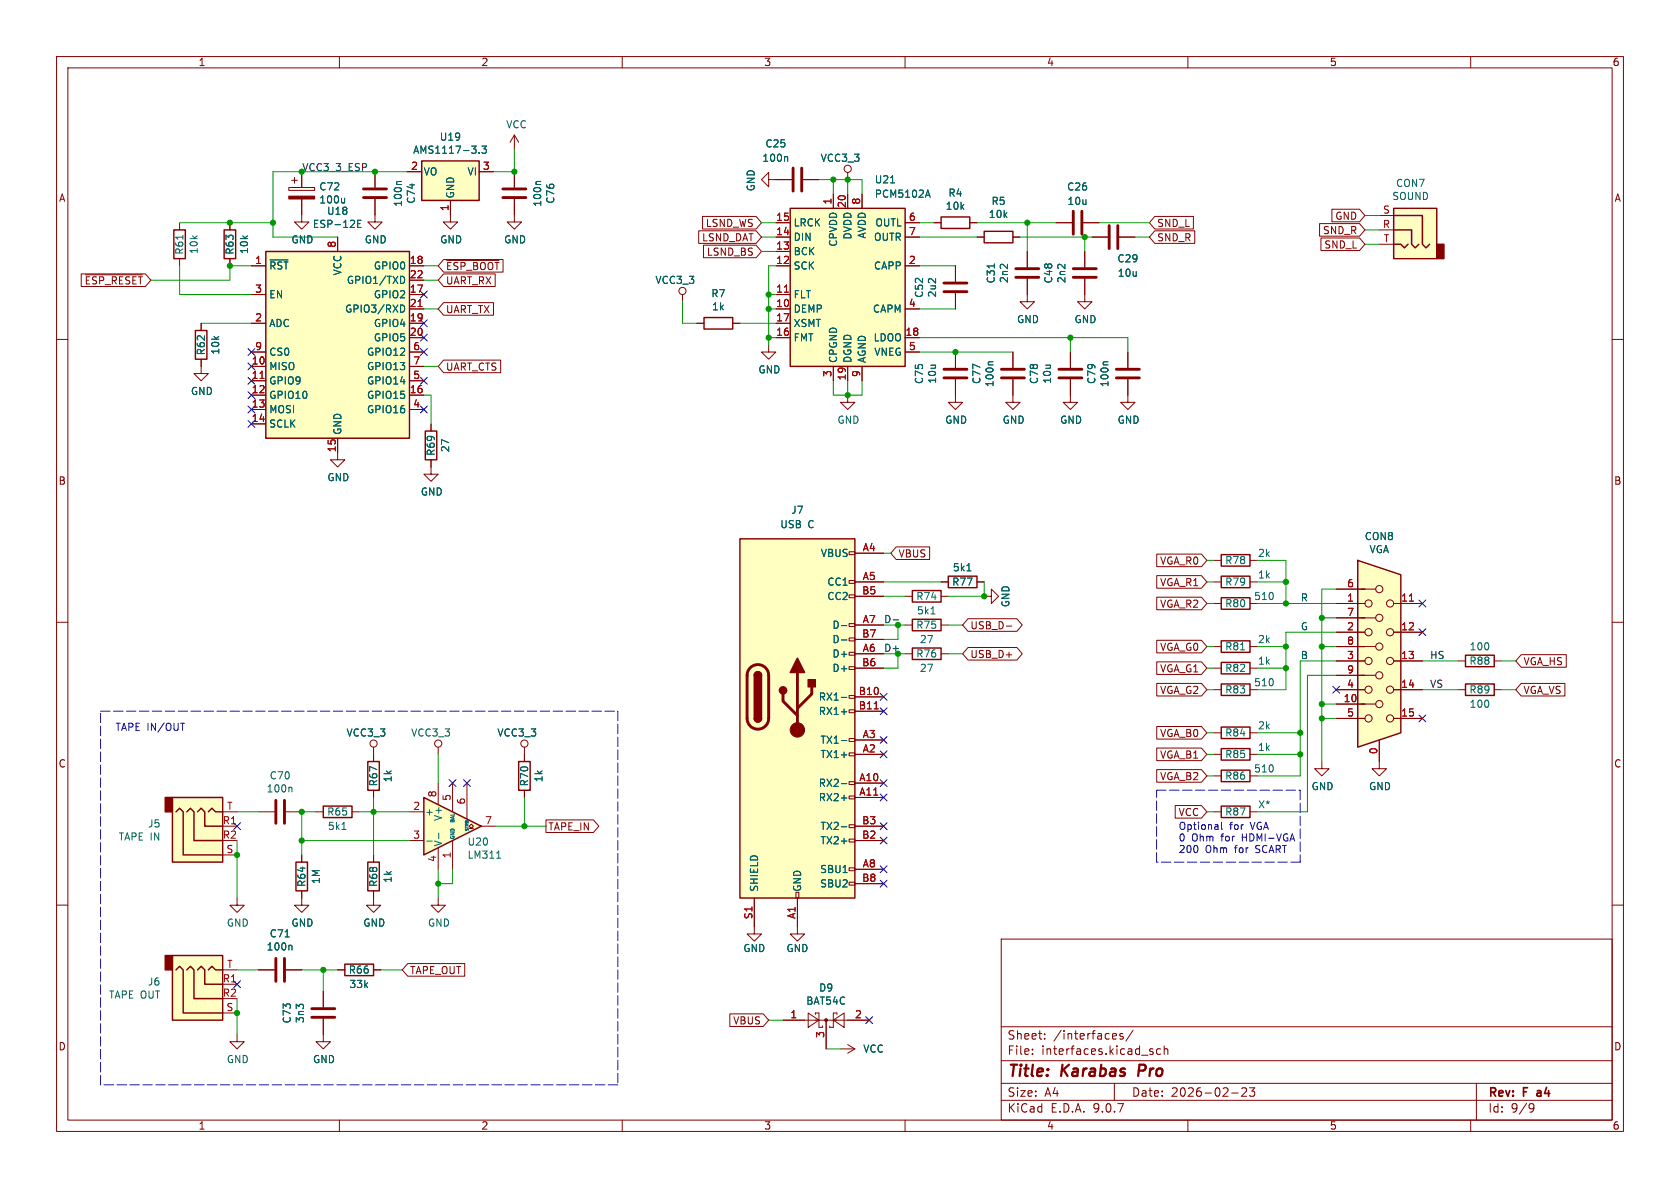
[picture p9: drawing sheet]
<svg xmlns="http://www.w3.org/2000/svg" width="297mm" height="210mm" viewBox="0 0 297 210" stroke-linecap="round" stroke-linejoin="round" font-family="sans-serif">
<g fill="none" stroke="#840000" stroke-width=".18">
<path d="M10 10h277v190h-277zM12 12h273v186h-273zM60 10v2M110 10v2M160 10v2M210 10v2M260 10v2M165.1 39.4h1.3M171.4 39.4h1.3M10 60h2M179.1 67.1v4h1.2l-1.2 1.3-1.3-1.3h1.3M179.1 62.2v2.8"/>
<path d="M189.2 69.9v1.2h1.3l-1.3 1.3-1.2-1.3h1.2M285 60h2M10 110h2M285 110h2M92.7 132.1v1.3M41.9 158.8v1.2h1.3l-1.3 1.3-1.3-1.3h1.3M10 160h2M177 166h108v32h-108zM285 160h2M60 198v2M110 198v2M160 198v2"/>
<path d="M177 194.5h108M177 191.5h108M177 187.5h108M177 181.5h108M182.5 186.3v.1M182.5 185.5v.1M184.7 183.6v.1M184.7 182.8v.1M197 191.5v3M197.2 182.7l.2 .4-.7 .1M197.3 183.6l-.1 .1M198.5 182.8l-.3-.1-.2 .2v.2l.5 .2v.3h-.5"/>
<path d="M200.3 182.1l-1.3 2M203.5 185.9l.3 .1 .1 .2-.2 .2h-.3M203.5 185.4l.3 .1M205.2 185.5l-.5-.1-.2 .3v.4l.1 .2h.6M205.8 185.5l.2-.1 .4 .1 .1 .9M205.8 184.9v1.5M210 198v2M217.7 193.2h1.2M219.5 192.4l.6-.1 .2 .1 .1 .3-.9 1.1h.9M220.9 192.3h.9l-.5 .6 .4 .1v.7l-.2 .1h-.4l-.2-.1M260 198v2M261 191.5v6.5"/>
<path d="M270.6 195.1l.5 .1a.99 .99 0 0 1-.4 1.4h-.2M271.2 195.7l-.3 .3h-.3"/>
<circle cx="92.7" cy="131.4" r=".63"/>
</g>
<path d="M271.8 193.3v.4" fill="none" stroke="#840000" stroke-width=".3"/>
<path d="M201.5 188.2l-.3 2" fill="none" stroke="#840000" stroke-width=".4"/>
<path d="M166.4 38.4h5v2h-5z" fill="none" stroke="#840000" stroke-width=".25"/>
<path d="M177 66.8h4.1M177 65.3h4.1" fill="none" stroke="#840000" stroke-width=".51"/>
<path d="M175.6 64h-.7l-.2 .1" fill="none" stroke="#006464" stroke-width=".18"/>
<path d="M30.5 141h8.9v11.4h-8.9z" fill="#ffffc2"/>
<path d="M29.2 141h1.3v2.5h-1.3z" fill="#840000" stroke="#840000" stroke-width=".25"/>
<path d="M30.5 141h8.9v11.4h-8.9zM31.1 143.5l.6-.6 .7 .6v7.6h7M33 143.5l.7-.6 .6 .6v5.1h5.1M34.9 143.5l.7-.6 .6 .6v2.6h3.2M36.8 143.5l.7-.6 .6 .6h1.3" fill="none" stroke="#840000" stroke-width=".25"/>
<path d="M39.4 151.1h2.5M39.4 146.1h2.5M39.4 143.5h2.5M41.9 182.9v1.3h1.3l-1.3 1.2-1.3-1.2h1.3" fill="none" stroke="#840000" stroke-width=".18"/>
<path d="M30.5 168.9h8.9v11.4h-8.9z" fill="#ffffc2"/>
<path d="M29.2 168.9h1.3v2.6h-1.3z" fill="#840000" stroke="#840000" stroke-width=".25"/>
<path d="M91.7 134.6h2v5.1h-2zM30.5 168.9h8.9v11.4h-8.9zM31.1 171.5l.6-.7 .7 .7v7.6h7M33 171.5l.7-.7 .6 .7v5h5.1M34.9 171.5l.7-.7 .6 .7v2.5h3.2M36.8 171.5l.7-.7 .6 .7h1.3M61 170.4h5v2.1h-5z" fill="none" stroke="#840000" stroke-width=".25"/>
<g fill="none" stroke="#840000" stroke-width=".18">
<path d="M168.9 47v2.8M168.9 51.8v2.8M92.7 133.4v1.2M92.7 139.7v1.3M39.4 179.1h2.5M39.4 174h2.5M39.4 171.5h2.5M45.7 171.5h2.8M50.5 171.5h2.8M57.1 175.3v2.8M59.7 171.5h1.3M66 171.5h1.3"/>
<path d="M133.3 163.8v1.3h1.3l-1.3 1.3-1.2-1.3h1.2M141 163.8v1.3h1.2l-1.2 1.3-1.3-1.3h1.3M57.1 180.1v4.1h1.3l-1.3 1.2-1.2-1.2h1.2"/>
</g>
<path d="M166.9 51.6h4M166.9 50h4M48.8 169.4v4.1M50.3 169.4v4.1M55.1 179.8h4.1M55.1 178.3h4.1" fill="none" stroke="#840000" stroke-width=".51"/>
<path d="M50.4 165.6h.7M51.4 167.1l.2 .2v.6" fill="none" stroke="#006464" stroke-width=".18"/>
<path d="M130.8 95.3h20.3v63.5h-20.3z" fill="#ffffc2"/>
<g fill="none" stroke="#840000" stroke-width=".18">
<path d="M186.7 39.4h2.8M191.5 39.4h2.8M199.4 69.9v1.2h1.3l-1.3 1.3-1.3-1.3h1.3M150.1 97.5h1v.5h-1zM151.1 97.8h5.1M214.6 99.1h1.3M221 99.1h1.2M150.1 102.6h1v.5h-1zM150.1 105.2h1v.5h-1zM150.1 110.2h1v.5h-1zM150.1 112.8h1v.5h-1zM150.1 115.3h1v.5h-1z"/>
<path d="M150.1 117.9h1v.5h-1zM151.1 102.9h5.1M151.1 105.4h5.1M151.1 110.5h5.1M151.1 113h5.1M151.1 115.6h5.1M151.1 118.1h5.1M214.6 102.9h1.3M214.6 118.1h1.3M214.6 114.3h1.3M214.6 106.7h1.3M221 102.9h1.2"/>
<path d="M221 118.1h1.2M221 114.3h1.2M221 106.7h1.2M150.1 122.9h1v.5h-1zM150.1 125.5h1v.5h-1zM150.1 130.6h1v.5h-1zM150.1 133.1h1v.5h-1zM150.1 138.2h1v.5h-1zM151.1 123.2h5.1M151.1 125.7h5.1M151.1 130.8h5.1M151.1 133.4h5.1"/>
<path d="M151.1 138.4h5.1M133.3 158.8v5M140.7 157.7h.5v1.1h-.5zM141 158.8v5M150.1 140.7h1v.5h-1zM150.1 145.8h1v.5h-1zM150.1 148.3h1v.5h-1zM150.1 153.4h1v.5h-1zM150.1 156h1v.5h-1zM151.1 141h5.1M151.1 146.1h5.1M151.1 148.6h5.1"/>
<path d="M151.1 153.7h5.1M151.1 156.2h5.1M214.6 143.5h1.3M221 143.5h1.2M142.9 179.1l1.9 1.2-1.9 1.3zM144.1 179.3v-.2h.7v2.5h.6v-.2M148 179.3v-.2h-.7v2.5h-.6v-.2M138.4 180.3h15.3M146 180.3v5.1M147.3 180.3l1.9-1.2v2.5z"/>
</g>
<path d="M130.8 95.3h20.3v63.5h-20.3zM215.9 98h5.1v2.1h-5.1zM133.3 119.4a.64 .64 0 0 1 .7-.7 .64 .64 0 0 1 .6 .7M215.9 113.3h5.1v2h-5.1zM215.9 117.1h5.1v2h-5.1zM215.9 101.9h5.1v2h-5.1zM215.9 105.7h5.1v2h-5.1zM133.3 127a.64 .64 0 0 0 .7 .6 .64 .64 0 0 0 .6-.6M215.9 142.5h5.1v2h-5.1z" fill="none" stroke="#840000" stroke-width=".25"/>
<path d="M189.7 37.3v4.1M191.3 37.3v4.1M132.6 118a1.9 1.9 0 0 1 2.1-.4 1.9 1.9 0 0 1 1.2 1.8v7.6a1.91 1.91 0 0 1-1.9 1.9 1.91 1.91 0 0 1-1.9-1.9v-7.8l.2-.6zM141 118.9v10.1M138.4 122.7v1.3l2.6 2.5M143.5 121.4v1.3l-2.5 2.5" fill="none" stroke="#840000" stroke-width=".51"/>
<g fill="#840000" stroke="#840000" stroke-width=".25">
<path d="M133.3 119.4h1.3v7.6h-1.3z"/>
<path d="M133.5 118.9a.64 .64 0 0 1 .7-.1 .64 .64 0 0 1 .4 .6h-1.3z"/>
<path d="M133.3 127h1.3a.64 .64 0 0 1-.6 .6 .64 .64 0 0 1-.7-.6z"/>
<path d="M141 116.3l1.2 2.6h-2.5z"/>
<path d="M142.9 120.1h1.2v1.3h-1.2z"/>
<circle cx="138.4" cy="122" r=".63"/>
</g>
<g fill="#840000" stroke="#840000" stroke-width=".18">
<circle cx="141" cy="129" r="1.27"/>
<circle cx="146" cy="180.3" r=".25"/>
</g>
<path d="M148.7 110.6h1M148.7 113.1h1M219.3 114.9h.7M148.7 123.3h1M148.7 125.8h1M148.7 130.9h1M148.7 138.5h1M148.7 141.1h1M148.7 146.1h1" fill="none" stroke="#006464" stroke-width=".18"/>
<path d="M154.5 125.3h.8" fill="none" stroke="#a90000" stroke-width=".18"/>
<path d="M246.4 36.8h7.6v8.9h-7.6z" fill="#ffffc2"/>
<path d="M254 43.2h1.3v2.5h-1.3z" fill="#840000" stroke="#840000" stroke-width=".25"/>
<path d="M246.4 36.8h7.6v8.9h-7.6zM246.4 38.1h5.1v5.1l.6 .6 .6-.6M124.5 56.1h5v2.1h-5zM174 40.9h5.1v2h-5.1zM246.4 40.6h3.2v2.6l.6 .6 .6-.6M246.4 43.2h1.2l.7 .6 .6-.6M65 134.6h2.1v5.1h-2.1zM52.3 152.4h2.1v5.1h-2.1zM57.1 142.5h5.1v2h-5.1zM65 152.4h2.1v5.1h-2.1z" fill="none" stroke="#840000" stroke-width=".25"/>
<g fill="none" stroke="#840000" stroke-width=".18">
<path d="M243.8 38.1h2.6M120.6 52.1v1.2M123.2 57.2h1.3M129.5 57.2h1.3M172.7 41.9h1.3M179.1 41.9h1.2M181.6 49.3v4h1.3l-1.3 1.3-1.3-1.3h1.3M181.6 44.5v2.7M191.8 49.3v4h1.2l-1.2 1.3-1.3-1.3h1.3M191.8 44.5v2.7M193 41.9h2.8M197.9 41.9h2.8"/>
<path d="M243.8 40.6h2.6M243.8 43.2h2.6M168.9 67.1v4h1.3l-1.3 1.3-1.3-1.3h1.3M168.9 62.2v2.8M199.4 62.2v2.8M199.4 67.1v2.8M66 132.1v2.5M66 139.7v1.3M77.5 132.1v1.3M45.7 143.5h2.8M50.5 143.5h2.8M53.3 157.5v2.5h1.3l-1.3 1.3-1.2-1.3h1.2"/>
<path d="M53.3 151.1v1.3M55.9 143.5h1.2M62.2 143.5h1.3M66 157.5v2.5h1.3l-1.3 1.3-1.2-1.3h1.2M66 151.1v1.3M77.5 158.8v1.2h1.2l-1.2 1.3-1.3-1.3h1.3M148.6 185.4h2.5M149.9 184.7l1.2 .7M151.1 185.4l-1.2 .8"/>
<circle cx="120.6" cy="51.4" r=".63"/>
<circle cx="66" cy="131.4" r=".63"/>
<circle cx="77.5" cy="131.4" r=".63"/>
</g>
<path d="M196.1 39.9v4M197.6 39.9v4M179.6 49h4M179.6 47.5h4M189.7 49h4.1M189.7 47.5h4.1M166.9 66.8h4M166.9 65.3h4M197.4 66.8h4M197.4 65.3h4M48.8 141.5v4M50.3 141.5v4" fill="none" stroke="#840000" stroke-width=".51"/>
<path d="M175.8 46.7v.7M195.9 64h-.7l-.2 .1M51.4 139.2l.2 .1v.7M60.4 146.6h.8" fill="none" stroke="#006464" stroke-width=".18"/>
<path d="M74.9 141l10.2 5.1-10.2 5z" fill="#ffffc2"/>
<g fill="none" stroke="#840000" stroke-width=".18">
<path d="M135.9 31.8v-1.3l-1.3 1.3 1.3 1.2v-1.2h4.1M142 31.8h2.8M149.9 30.5v1.3M149.9 69.9v1.2h1.2l-1.2 1.3-1.3-1.3h1.3M77.5 138.4v3.8M80 138.4v5.1M82.5 138.4v6.4M72.4 143.5h2.5M72.4 148.6h2.5M77.5 149.9v3.8M80 148.6v5.1M82.9 146.4h.4l-.4-.3 .4-.4 .4 .4-.4 .3h.4"/>
<path d="M85.1 146.1h2.5"/>
<circle cx="149.9" cy="29.8" r=".63"/>
</g>
<path d="M74.9 141l10.2 5.1-10.2 5z" fill="none" stroke="#840000" stroke-width=".25"/>
<path d="M139.1 27.7l.1 .2v.6M75.5 148.7h.9M77.6 147.3v.9M87.8 151.7h.7" fill="none" stroke="#006464" stroke-width=".18"/>
<path d="M140.2 29.7v4.1M141.7 29.7v4.1" fill="none" stroke="#840000" stroke-width=".51"/>
<path d="M139.7 36.8h20.3v28h-20.3z" fill="#ffffc2"/>
<path d="M139.7 36.8h20.3v28h-20.3zM30.7 40.6h2.1v5.1h-2.1zM39.6 40.6h2.1v5.1h-2.1z" fill="none" stroke="#840000" stroke-width=".25"/>
<g fill="none" stroke="#840000" stroke-width=".18">
<path d="M31.7 39.4v1.2M40.6 39.4v1.2M53.3 38v1.2h1.3l-1.3 1.3-1.2-1.3h1.2M137.2 39.4h2.5M147.3 34.3v2.5M149.9 34.3v2.5M152.4 34.3v2.5M160 39.4h2.6M31.7 45.7v1.3M40.6 45.7v1.3M137.2 41.9h2.5M137.2 44.5h2.5"/>
<path d="M137.2 47h2.5M137.2 52.1h2.5M137.2 54.6h2.5M137.2 57.2h2.5M137.2 59.7h2.5M160 41.9h2.6M160 47h2.6M160 54.6h2.6M160 59.7h2.6M135.9 61v1.2h1.3l-1.3 1.3-1.3-1.3h1.3M147.3 64.8v2.5M149.9 64.8v2.5"/>
<path d="M152.4 64.8v2.5M160 62.2h2.6"/>
</g>
<path d="M138.7 51.7h.7" fill="none" stroke="#a90000" stroke-width=".18"/>
<path d="M157.4 32.3h.8M163.7 34.5h.6M164 33.6l.5 1.3M32.3 41.6v.7" fill="none" stroke="#006464" stroke-width=".18"/>
<path d="M47 44.5h25.4v33h-25.4z" fill="#ffffc2"/>
<path d="M34.5 58.4h2.1v5.1h-2.1zM47 44.5h25.4v33h-25.4zM75.2 76.2h2v5.1h-2z" fill="none" stroke="#840000" stroke-width=".25"/>
<g fill="none" stroke="#840000" stroke-width=".18">
<path d="M51.1 33.1h4.5v.6h-4.5zM51.6 31.9h1M52.1 31.4v1M53.3 30.4v2.7M53.3 35.2v2.8M66.3 35.2v4h1.3l-1.3 1.3-1.3-1.3h1.3M66.3 30.4v2.7M79.6 38v1.2h1.3l-1.3 1.3-1.2-1.3h1.2M90.9 38v1.2h1.3l-1.3 1.3-1.2-1.3h1.2M90.9 23.9l-.7 1.2M90.9 23.9l.8 1.2M90.9 23.9v2.5"/>
<path d="M35.6 57.2v1.2M44.4 47h2.6M44.4 52.1h2.6M44.4 57.2h2.6M59.7 41.9v2.6M72.4 47h2.5M72.4 52.1h2.5M72.4 57.2h2.5M72.4 49.5h2.5M72.4 54.6h2.5M72.4 59.7h2.5M35.6 63.5v2.5h1.2l-1.2 1.3-1.3-1.3h1.3"/>
<path d="M44.4 62.2h2.6M44.4 64.8h2.6M44.4 67.3h2.6M44.4 69.9h2.6M44.4 72.4h2.6M44.4 74.9h2.6M59.7 77.5v3.8h1.3l-1.3 1.3-1.3-1.3h1.3M72.4 62.2h2.5M72.4 64.8h2.5M72.4 67.3h2.5M72.4 69.9h2.5M72.4 72.4h2.5"/>
<path d="M76.2 74.9v1.3M189.2 62.2v2.8M189.2 67.1v2.8M76.2 81.3v2.5h1.3l-1.3 1.3-1.3-1.3h1.3"/>
</g>
<path d="M60.9 35v.9M60.9 35.8l-.2 .1M63.2 39.5h.5M63.8 38.9h-.6v1.3h.6M71 32.1h-.7l-.2 .2M47.7 45.9h3.2M70.8 53.9a.64 .64 0 0 1 .7 .7 .64 .64 0 0 1-.7 .6M71.1 48.8a.68 .68 0 0 1 .4 .7 .68 .68 0 0 1-.4 .6" fill="none" stroke="#006464" stroke-width=".18"/>
<path d="M73.9 54.2h.7M46 66.9h.7" fill="none" stroke="#a90000" stroke-width=".18"/>
<path d="M64.3 33.4h4M64.3 34.9h4M187.2 66.8h4.1M187.2 65.3h4.1" fill="none" stroke="#840000" stroke-width=".51"/>
<path d="M51.1 34.7h4.5v.5h-4.5z" fill="#840000" stroke="#840000" stroke-width=".18"/>
<path d="M74.5 28.4h10.2v7h-10.2z" fill="#ffffc2"/>
<path d="M74.5 28.4h10.2v7h-10.2zM161.3 114.6h5.1v2h-5.1zM161.3 109.5h5.1v2h-5.1zM259.1 115.8h5.1v2.1h-5.1zM215.9 136.1h5.1v2.1h-5.1zM215.9 120.9h5.1v2h-5.1zM215.9 132.3h5.1v2.1h-5.1zM259.1 120.9h5.1v2h-5.1z" fill="none" stroke="#840000" stroke-width=".25"/>
<g fill="none" stroke="#840000" stroke-width=".18">
<path d="M72 30.4h2.5M79.6 35.4v2.6M84.7 30.4h2.5M90.9 30.4v2.7M90.9 35.2v2.8M160 115.6h1.3M160 110.5h1.3M166.4 115.6h1.2M166.4 110.5h1.2M257.8 116.8h1.3M264.2 116.8h1.2M214.6 137.2h1.3"/>
<path d="M214.6 121.9h1.3M214.6 133.4h1.3M221 137.2h1.2M221 121.9h1.2M221 133.4h1.2M257.8 121.9h1.3M264.2 121.9h1.2"/>
</g>
<path d="M84.7 27v.1M85.2 25.8h.8l-.4 .5 .3 .1v.6l-.2 .1-.5-.1M95.6 32.1h-.7l-.1 .2" fill="none" stroke="#006464" stroke-width=".18"/>
<path d="M88.9 33.4h4.1M88.9 34.9h4.1" fill="none" stroke="#840000" stroke-width=".51"/>
<path d="M240 99.1l7.6 2.5v27.9l-7.6 2.6z" fill="#ffffc2"/>
<path d="M240 99.1l7.6 2.5v27.9l-7.6 2.6zM161.3 104.4h5.1v2h-5.1zM167.6 101.9h5.1v2h-5.1zM215.9 128.5h5.1v2.1h-5.1z" fill="none" stroke="#840000" stroke-width=".25"/>
<g fill="none" stroke="#840000" stroke-width=".18">
<path d="M40.6 39.4v1.2M53.3 30.4v2.7M53.3 35.2v2.8M66.3 30.4v2.7M66.3 35.2v2.8M72 30.4h2.5M79.6 35.4v2.6M84.7 30.4h2.5M90.9 30.4v2.7M90.9 35.2v2.8M124.2 38.3h9.5l.9 1.1-.9 1.1h-9.5zM137.2 39.4h2.5"/>
<path d="M137.2 31.8h2.8M142 31.8h2.8M147.3 34.3v2.5M149.9 34.3v2.5M152.4 34.3v2.5M160 39.4h2.6M165.1 39.4h1.3M171.4 39.4h1.3M186.7 39.4h2.8M191.5 39.4h2.8M204.2 38.3h6.8v2.2h-6.8l-1-1.1zM233.3 39.5h7l1 1.1-1 1.2h-7z"/>
<path d="M235.5 37h4.8l1 1.1-1 1.1h-4.8zM14.4 48.4h11.3l1 1.1-1 1.1h-11.3zM15.1 48.6h10.1M35.6 57.2v1.2M40.6 45.7v1.3M44.4 47h2.6M44.4 52.1h2.6M44.4 57.2h2.6M59.7 41.9v2.6M72.4 47h2.5M72.4 52.1h2.5M72.4 57.2h2.5"/>
<path d="M72.4 49.5h2.5M72.4 54.6h2.5M72.4 59.7h2.5M78.4 45.9h10.5v2.2h-10.5l-.9-1.1zM78.4 48.4h9.1v2.2h-9.1l-.9-1.1zM78.4 53.5h8.8v2.2h-8.8l-.9-1.1zM79 46h9.2M123.2 57.2h1.3M123.5 40.8h10.2l.9 1.1-.9 1.1h-10.2zM124.4 43.3h9.3l.9 1.2-.9 1.1h-9.3zM129.5 57.2h1.3M137.2 41.9h2.5"/>
<path d="M137.2 47h2.5M137.2 52.1h2.5M137.2 57.2h2.5M137.2 54.6h2.5M137.2 59.7h2.5M137.2 44.5h2.5M160 41.9h2.6M160 47h2.6M160 54.6h2.6M160 59.7h2.6M168.9 47v2.8M168.9 51.8v2.8"/>
<path d="M172.7 41.9h1.3M179.1 41.9h1.2M181.6 44.5v2.7M181.6 49.3v2.8M191.8 44.5v2.7M191.8 49.3v2.8M193 41.9h2.8M197.9 41.9h2.8M204.2 40.8h7v2.2h-7l-1-1.1zM233.5 42.1h6.8l1 1.1-1 1.1h-6.8zM35.6 63.5v1.3M44.4 62.2h2.6"/>
<path d="M44.4 64.8h2.6M44.4 67.3h2.6M44.4 69.9h2.6M44.4 72.4h2.6M44.4 74.9h2.6M59.7 77.5v2.5M72.4 62.2h2.5M72.4 64.8h2.5M72.4 67.3h2.5M72.4 69.9h2.5M72.4 72.4h2.5M76.2 74.9v1.3"/>
<path d="M78.4 63.7h10.1v2.2h-10.1l-.9-1.1zM147.3 64.8v2.5M149.9 64.8v2.5M152.4 64.8v2.5M160 62.2h2.6M168.9 62.2v2.8M168.9 67.1v2.8M179.1 62.2v2.8M179.1 67.1v2.8M189.2 62.2v2.8M189.2 67.1v2.8M199.4 62.2v2.8"/>
<path d="M199.4 67.1v2.8M76.2 81.3v1.3M151.1 97.8h5.1M158.4 96.7h5.9v2.2h-5.9l-.9-1.1zM204.5 97.9h7.9l1 1.2-1 1.1h-7.9zM151.1 102.9h5.1M151.1 105.4h5.1M151.1 110.5h5.1M151.1 113h5.1M151.1 115.6h5.1M151.1 118.1h5.1M160 105.4h1.3"/>
<path d="M166.4 102.9h1.2M166.4 105.4h1.2M171.1 109.4h8.7l.9 1.1-.9 1.1h-8.7l-.9-1.1zM171.1 114.5h8.7l.9 1.1-.9 1.1h-8.7l-.9-1.1zM172.7 102.9h1.3M174 105.4h1.3v-1.3l1.2 1.3-1.2 1.3v-1.3M177.9 110.7h1M204.5 117h7.9l1 1.1-1 1.1h-7.9zM204.5 113.2h7.9l1 1.1-1 1.1h-7.9zM204.5 101.8h7.9l1 1.1-1 1.1h-7.9zM204.5 105.6h7.9l1 1.1-1 1.1h-7.9zM236.2 109.2h7"/>
<path d="M236.2 104.1h7M236.2 114.3h7M236.2 119.4h7M236.2 106.7h5.1M236.2 111.8h5.1M236.2 116.8h5.1M246.4 106.7h5.1M246.4 111.8h5.1M246.4 116.8h5.1M268.9 115.7h8v2.3h-8l-.9-1.2zM66 133.4v1.2M66 139.7v1.3"/>
<path d="M92.7 133.4v1.2M92.7 139.7v1.3M151.1 123.2h5.1M151.1 125.7h5.1M151.1 130.8h5.1M151.1 133.4h5.1M151.1 138.4h5.1M204.5 128.4h7.9l1 1.1-1 1.2h-7.9zM204.5 136h7.9l1 1.2-1 1.1h-7.9zM204.5 120.8h7.9l1 1.1-1 1.1h-7.9zM204.5 132.2h7.9l1 1.2-1 1.1h-7.9zM214.6 129.5h1.3"/>
<path d="M221 129.5h1.2M233.7 134.6v1.3h1.2l-1.2 1.3-1.3-1.3h1.3M236.2 124.5h7M236.2 121.9h5.1M236.2 127h5.1M243.8 130.8v5.1h1.3l-1.3 1.3-1.2-1.3h1.2M246.4 121.9h5.1M246.4 127h5.1M268.9 120.8h7.8v2.2h-7.8l-.9-1.1zM53.3 151.1v1.3M53.3 157.5v1.3M66 151.1v1.3"/>
<path d="M66 157.5v1.3M96.5 144.9h8.4l1 1.2-1 1.1h-8.4zM133.3 158.8v5M141 158.8v5M151.1 141h5.1M151.1 146.1h5.1M151.1 148.6h5.1M151.1 153.7h5.1M151.1 156.2h5.1M207.8 142.4h4.6l1 1.1-1 1.1h-4.6zM45.7 171.5h2.8M50.5 171.5h2.8"/>
<path d="M57.1 175.3v2.8M59.7 171.5h1.3M66 171.5h1.3M72.1 170.3h10.1v2.3h-10.1l-1-1.1zM129 179.2h5.9l1 1.1-1 1.2h-5.9zM57.1 180.1v2.8M138.4 180.3h3.8M146 180.3v5.1M149.9 180.3h3.8"/>
<circle cx="241.9" cy="106.7" r=".63"/>
<circle cx="241.9" cy="111.8" r=".63"/>
<circle cx="241.9" cy="116.8" r=".63"/>
<circle cx="243.8" cy="114.3" r=".63"/>
<circle cx="243.8" cy="104.1" r=".63"/>
<circle cx="243.8" cy="119.4" r=".63"/>
<circle cx="243.8" cy="109.2" r=".63"/>
<circle cx="245.7" cy="106.7" r=".63"/>
<circle cx="245.7" cy="111.8" r=".63"/>
<circle cx="245.7" cy="116.8" r=".63"/>
<circle cx="241.9" cy="121.9" r=".63"/>
<circle cx="241.9" cy="127" r=".63"/>
<circle cx="243.8" cy="124.5" r=".63"/>
<circle cx="245.7" cy="121.9" r=".63"/>
<circle cx="245.7" cy="127" r=".63"/>
</g>
<path d="M73.9 54.2h.7M138.7 51.7h.7M46 66.9h.7M249.2 106.3h.7M154.5 125.3h.8" fill="none" stroke="#a90000" stroke-width=".18"/>
<g fill="none" stroke="#006464" stroke-width=".18">
<path d="M60.9 35v.9M60.9 35.8l-.2 .1M63.2 39.5h.5M63.8 38.9h-.6v1.3h.6M71 32.1h-.7l-.2 .2M84.7 27v.1M85.2 25.8h.8l-.4 .5 .3 .1v.6l-.2 .1-.5-.1M95.6 32.1h-.7l-.1 .2M139.1 27.7l.1 .2v.6M157.4 32.3h.8M163.7 34.5h.6M164 33.6l.5 1.3"/>
<path d="M47.7 45.9h3.2M70.8 53.9a.64 .64 0 0 1 .7 .7 .64 .64 0 0 1-.7 .6M71.1 48.8a.68 .68 0 0 1 .4 .7 .68 .68 0 0 1-.4 .6M175.8 46.7v.7M175.6 64h-.7l-.2 .1M195.9 64h-.7l-.2 .1M148.7 110.6h1M148.7 113.1h1M164.6 108.5h.7M170.9 100.9h.8M148.7 123.3h1M148.7 125.8h1"/>
<path d="M148.7 130.9h1M148.7 138.5h1M148.7 141.1h1M148.7 146.1h1M50.4 165.6h.7M51.4 167.1l.2 .2v.6"/>
</g>
<path d="M157.9 109.6h1" fill="none" stroke="#0f0f0f" stroke-width=".18"/>
<path d="M17.8 125.7h91.4M109.2 125.7v66.1M204.5 139.7h25.4M229.9 139.7v12.7M204.5 152.4v-12.7M229.9 152.4h-25.4M17.8 191.8v-66.1M109.2 191.8h-91.4" fill="none" stroke="#0000c2" stroke-width=".18" stroke-dasharray="1.7 .6"/>
<g fill="none" stroke="#009600" stroke-width=".18">
<path d="M31.7 39.4h16.6M72 30.4h-23.7v11.5h11.4M90.9 26.4v4h-3.7M134.6 39.4h2.6M144.8 31.8h7.6v2.5M147.3 31.8v2.5M149.9 31.8v2.5M162.6 39.4h2.5M172.7 39.4h14M181.6 39.4v5.1M194.3 39.4h8.9M241.3 38.1h2.5"/>
<path d="M31.7 47v5.1h12.7M35.6 57.2h8.8M44.4 47h-3.8v2.5h-13.9M74.9 47h2.6M74.9 54.6h2.6M74.9 49.5h2.6M120.6 53.3v3.9h2.6M130.8 57.2h6.4M134.6 41.9h2.6M134.6 44.5h2.6M135.9 54.6h1.3M135.9 52.1h1.3"/>
<path d="M135.9 59.7h1.3M137.2 47h-1.3v14M162.6 47h6.3M162.6 54.6h6.3M162.6 41.9h10.1M162.6 59.7h36.8v2.5M180.3 41.9h12.7M189.2 59.7v2.5M191.8 41.9v2.6M200.7 41.9h2.5M241.3 43.2h2.5M241.3 40.6h2.5"/>
<path d="M74.9 64.8h2.6M74.9 69.9h1.3v5M147.3 67.3v2.6h5.1v-2.6M149.9 67.3v2.6M162.6 62.2h16.5M156.2 97.8h1.3M213.4 99.1h1.2M222.2 99.1h5.1v7.6M156.2 102.9h10.2M156.2 105.4h3.8M156.2 110.5h3.8M158.7 110.5v2.5h-2.5"/>
<path d="M160 115.6h-1.3v2.5h-2.5M167.6 115.6h2.6M167.6 110.5h2.6M174 102.9v2.5h-6.4M213.4 118.1h1.2M213.4 114.3h1.2M213.4 102.9h1.2M213.4 106.7h1.2M222.2 118.1h5.1M222.2 114.3h5.1M222.2 102.9h5.1M222.2 106.7h14"/>
<path d="M233.7 114.3h2.5M233.7 109.2h2.5M236.2 111.8h-8.9v10.1h-5.1M236.2 116.8h-6.3v20.4h-7.7M236.2 104.1h-2.5v30.5M236.2 119.4h-5.1v24.1h-8.9M251.5 116.8h6.3M265.4 116.8h2.6M77.5 133.4v5M213.4 121.9h1.2M213.4 129.5h1.2M213.4 137.2h1.2"/>
<path d="M213.4 133.4h1.2M222.2 129.5h7.7M222.2 133.4h7.7M233.7 127h2.5M233.7 124.5h2.5M251.5 121.9h6.3M265.4 121.9h2.6M41.9 148.6v10.2M41.9 143.5h3.8M53.3 148.6h19.1M55.9 143.5h-2.6v7.6M63.5 143.5h8.9"/>
<path d="M66 141v10.1M77.5 153.7v5.1M80 153.7v2.5h-2.5M87.6 146.1h8.9M92.7 141v5.1M213.4 143.5h1.2M41.9 176.5v6.4M41.9 171.5h3.8M53.3 171.5h6.4M57.1 171.5v3.8M67.3 171.5h3.8M135.9 180.3h2.5"/>
<path d="M146 185.4h2.6"/>
</g>
<g fill="none" stroke="#000084" stroke-width=".18">
<path d="M74.3 51.5l1.2 1.2M74.3 56.5l1.2 1.3M74.3 59.1l1.2 1.2M75.5 51.5l-1.2 1.2M75.5 56.5l-1.2 1.3M75.5 59.1l-1.2 1.2M43.8 66.7l1.3 1.2M43.8 64.2l1.3 1.2M43.8 61.6l1.3 1.2M43.8 74.3l1.3 1.2M43.8 69.2l1.3 1.3M43.8 71.8l1.3 1.2"/>
<path d="M45.1 66.7l-1.3 1.2M45.1 64.2l-1.3 1.2M45.1 61.6l-1.3 1.2M45.1 74.3l-1.3 1.2M45.1 69.2l-1.3 1.3M45.1 71.8l-1.3 1.2M74.3 66.7l1.2 1.2M74.3 61.6l1.2 1.2M74.3 71.8l1.2 1.2M75.5 66.7l-1.2 1.2M75.5 61.6l-1.2 1.2M75.5 71.8l-1.2 1.2"/>
<path d="M250.9 106.1l1.2 1.2M250.9 111.2l1.2 1.2M252.1 106.1l-1.2 1.2M252.1 111.2l-1.2 1.2M79.4 137.8l1.2 1.2M80.6 137.8l-1.2 1.2M81.9 137.8l1.3 1.2M83.2 137.8l-1.3 1.2M155.6 125.1l1.2 1.2M155.6 130.2l1.2 1.2M155.6 137.8l1.2 1.2M155.6 132.7l1.2 1.3"/>
<path d="M155.6 122.6l1.2 1.2M156.8 125.1l-1.2 1.2M156.8 130.2l-1.2 1.2M156.8 137.8l-1.2 1.2M156.8 132.7l-1.2 1.3M156.8 122.6l-1.2 1.2M235.6 121.3l1.2 1.2M236.8 121.3l-1.2 1.2M250.9 126.4l1.2 1.2M252.1 126.4l-1.2 1.2M41.3 145.4l1.2 1.3M42.5 145.4l-1.2 1.3"/>
<path d="M155.6 148l1.2 1.2M155.6 140.4l1.2 1.2M155.6 145.4l1.2 1.3M155.6 155.6l1.2 1.2M155.6 153.1l1.2 1.2M156.8 148l-1.2 1.2M156.8 140.4l-1.2 1.2M156.8 145.4l-1.2 1.3M156.8 155.6l-1.2 1.2M156.8 153.1l-1.2 1.2M41.3 173.4l1.2 1.2M42.5 173.4l-1.2 1.2"/>
<path d="M153.1 179.7l1.2 1.2M154.3 179.7l-1.2 1.2"/>
</g>
<path d="M31.9 127.9h.7M215.9 145.4v1l.2 .2" fill="none" stroke="#0000c2" stroke-width=".18"/>
<g fill="#009600" stroke="#009600" stroke-width=".18">
<circle cx="233.7" cy="124.5" r=".46"/>
<circle cx="174" cy="105.4" r=".46"/>
<circle cx="158.7" cy="115.6" r=".46"/>
<circle cx="158.7" cy="110.5" r=".46"/>
<circle cx="229.9" cy="133.4" r=".46"/>
<circle cx="233.7" cy="127" r=".46"/>
<circle cx="229.9" cy="129.5" r=".46"/>
<circle cx="227.3" cy="114.3" r=".46"/>
<circle cx="227.3" cy="118.1" r=".46"/>
<circle cx="233.7" cy="114.3" r=".46"/>
<circle cx="227.3" cy="102.9" r=".46"/>
<circle cx="233.7" cy="109.2" r=".46"/>
<circle cx="227.3" cy="106.7" r=".46"/>
<circle cx="181.6" cy="39.4" r=".46"/>
<circle cx="191.8" cy="41.9" r=".46"/>
<circle cx="189.2" cy="59.7" r=".46"/>
<circle cx="168.9" cy="62.2" r=".46"/>
<circle cx="41.9" cy="179.1" r=".46"/>
<circle cx="57.1" cy="171.5" r=".46"/>
<circle cx="77.5" cy="156.2" r=".46"/>
<circle cx="66" cy="143.5" r=".46"/>
<circle cx="48.3" cy="39.4" r=".46"/>
<circle cx="40.6" cy="39.4" r=".46"/>
<circle cx="40.6" cy="47" r=".46"/>
<circle cx="66.3" cy="30.4" r=".46"/>
<circle cx="90.9" cy="30.4" r=".46"/>
<circle cx="41.9" cy="151.1" r=".46"/>
<circle cx="53.3" cy="148.6" r=".46"/>
<circle cx="53.3" cy="143.5" r=".46"/>
<circle cx="92.7" cy="146.1" r=".46"/>
<circle cx="135.9" cy="54.6" r=".46"/>
<circle cx="135.9" cy="52.1" r=".46"/>
<circle cx="149.9" cy="69.9" r=".46"/>
<circle cx="149.9" cy="31.8" r=".46"/>
<circle cx="147.3" cy="31.8" r=".46"/>
<circle cx="135.9" cy="59.7" r=".46"/>
</g>
<g font-size="2.8" fill="#840000">
<text x="178" y="190.9">Title:</text>
<text x="187.7" y="190.9">Karabas</text>
<text x="202.1" y="190.9">Pro</text>
</g>
<g font-size="2.1" fill="#840000">
<text x="178" y="184">Sheet:</text>
<text x="186.2" y="184">/interfaces/</text>
<text x="178" y="186.7">File:</text>
<text x="184.1" y="186.7">interfaces.kicad_sch</text>
<text x="178" y="196.9">KiCad</text>
<text x="178" y="194.1">Size:</text>
<text x="184.7" y="194.1">A4</text>
<text x="185.7" y="196.9">E.D.A.</text>
<text x="193.3" y="196.9">9.0.7</text>
<text x="200" y="194.1">Date:</text>
<text x="207" y="194.1">2026-02-23</text>
<text x="263" y="194.3">Rev:</text>
<text x="263" y="196.9">Id:</text>
<text x="267.1" y="196.9">9/9</text>
<text x="269.4" y="194.3">F</text>
<text x="272.4" y="194.3">a4</text>
</g>
<g font-size="1.8" fill="#840000">
<text x="35" y="11.9">1</text>
<text x="85" y="11.9">2</text>
<text x="135" y="11.9">3</text>
<text x="185" y="11.9">4</text>
<text x="235" y="11.9">5</text>
<text x="285" y="11.9">6</text>
<text x="10.3" y="35.9">A</text>
<text x="285.3" y="35.9">A</text>
<text x="124.7" y="40.3">LSND_WS</text>
<text x="204.5" y="40.3">SND_L</text>
<text x="233.8" y="41.6">SND_R</text>
<text x="236" y="39.1">GND</text>
<text x="78.7" y="47.9">~{ESP_BOOT}</text>
<text x="124" y="42.9">LSND_DAT</text>
<text x="124.9" y="45.4">LSND_BS</text>
<text x="204.5" y="42.9">SND_R</text>
<text x="234" y="44.1">SND_L</text>
<text x="14.9" y="50.5">~{ESP_RESET}</text>
<text x="78.7" y="50.5">UART_RX</text>
<text x="78.7" y="55.6">UART_TX</text>
<text x="78.7" y="65.7">UART_CTS</text>
<text x="10.3" y="85.9">B</text>
<text x="285.3" y="85.9">B</text>
<text x="158.7" y="98.7">VBUS</text>
<text x="205" y="100">VGA_R0</text>
<text x="205" y="103.8">VGA_R1</text>
<text x="205" y="107.6">VGA_R2</text>
<text x="171.4" y="111.4">USB_D-</text>
<text x="171.4" y="116.5">USB_D+</text>
<text x="205" y="119.1">VGA_G1</text>
<text x="205" y="115.3">VGA_G0</text>
<text x="269.2" y="117.8">VGA_HS</text>
<text x="205" y="122.9">VGA_G2</text>
<text x="269.2" y="122.9">VGA_VS</text>
<text x="205" y="130.5">VGA_B0</text>
<text x="10.3" y="135.9">C</text>
<text x="205" y="134.3">VGA_B1</text>
<text x="285.3" y="135.9">C</text>
<text x="205" y="138.1">VGA_B2</text>
<text x="96.8" y="147">TAPE_IN</text>
<text x="208.3" y="144.5">VCC</text>
<text x="72.4" y="172.4">TAPE_OUT</text>
<text x="10.3" y="185.9">D</text>
<text x="129.5" y="181.3">VBUS</text>
<text x="285.3" y="185.9">D</text>
<text x="35" y="199.9">1</text>
<text x="85" y="199.9">2</text>
<text x="135" y="199.9">3</text>
<text x="185" y="199.9">4</text>
<text x="235" y="199.9">5</text>
<text x="285" y="199.9">6</text>
</g>
<g font-size="1.8" fill="#006464">
<text x="89.4" y="22.9">VCC</text>
<text x="72.9" y="27.4">AMS1117-3.3</text>
<text x="77.7" y="25.1">U19</text>
<text x="134.7" y="28.8">100n</text>
<text x="135.2" y="26.3">C25</text>
<text x="145" y="28.8">VCC3_3</text>
<text x="56.3" y="33.9">C72</text>
<text x="74.8" y="31.2">VO</text>
<text x="80.5" y="35.2" transform="rotate(-90 80.5 35.2)">GND</text>
<text x="82.6" y="31.2">VI</text>
<text x="133.6" y="33.9" transform="rotate(-90 133.6 33.9)">GND</text>
<text x="154.6" y="32.6">U21</text>
<text x="154.6" y="35.2">PCM5102A</text>
<text x="167.6" y="35">R4</text>
<text x="188.6" y="33.9">C26</text>
<text x="246" y="35.6">SOUND</text>
<text x="246.7" y="33.2">CON7</text>
<text x="55.2" y="40.5">ESP-12E</text>
<text x="56.3" y="36.2">100u</text>
<text x="57.7" y="38.2">U18</text>
<text x="71.2" y="36.7" transform="rotate(-90 71.2 36.7)">100n</text>
<text x="73.6" y="36.1" transform="rotate(-90 73.6 36.1)">C74</text>
<text x="95.9" y="36.7" transform="rotate(-90 95.9 36.7)">100n</text>
<text x="98.2" y="36.1" transform="rotate(-90 98.2 36.1)">C76</text>
<text x="140.2" y="40.2">LRCK</text>
<text x="154.7" y="40.2">OUTL</text>
<text x="167.1" y="37.3">10k</text>
<text x="174.7" y="38.7">10k</text>
<text x="175.2" y="36.4">R5</text>
<text x="188.6" y="36.4">10u</text>
<text x="32.6" y="45.1" transform="rotate(-90 32.6 45.1)">R61</text>
<text x="35.2" y="45" transform="rotate(-90 35.2 45)">10k</text>
<text x="41.5" y="45.1" transform="rotate(-90 41.5 45.1)">R63</text>
<text x="44" y="45" transform="rotate(-90 44 45)">10k</text>
<text x="47.5" y="47.9">~{RST}</text>
<text x="51.4" y="43.2">GND</text>
<text x="64.4" y="43.2">GND</text>
<text x="66" y="47.9">GPIO0</text>
<text x="77.7" y="43.2">GND</text>
<text x="89" y="43.2">GND</text>
<text x="140.2" y="42.8">DIN</text>
<text x="140.2" y="45.3">BCK</text>
<text x="140.2" y="47.9">SCK</text>
<text x="148.2" y="43.7" transform="rotate(-90 148.2 43.7)">CPVDD</text>
<text x="150.7" y="42.4" transform="rotate(-90 150.7 42.4)">DVDD</text>
<text x="153.3" y="42.3" transform="rotate(-90 153.3 42.3)">AVDD</text>
<text x="154.4" y="42.8">OUTR</text>
<text x="154.4" y="47.9">CAPP</text>
<text x="197.4" y="46.6">C29</text>
<text x="47.5" y="52.9">EN</text>
<text x="60.6" y="48.8" transform="rotate(-90 60.6 48.8)">VCC</text>
<text x="61.2" y="50.4">GPIO1/TXD</text>
<text x="66" y="52.9">GPIO2</text>
<text x="115.8" y="50.4">VCC3_3</text>
<text x="125.7" y="52.8">R7</text>
<text x="140.2" y="52.9">FLT</text>
<text x="163.4" y="52.7" transform="rotate(-90 163.4 52.7)">C52</text>
<text x="165.7" y="52.7" transform="rotate(-90 165.7 52.7)">2u2</text>
<text x="176.1" y="50.2" transform="rotate(-90 176.1 50.2)">C31</text>
<text x="178.4" y="50.1" transform="rotate(-90 178.4 50.1)">2n2</text>
<text x="186.2" y="50.2" transform="rotate(-90 186.2 50.2)">C48</text>
<text x="188.5" y="50.1" transform="rotate(-90 188.5 50.1)">2n2</text>
<text x="197.5" y="49.1">10u</text>
<text x="47.5" y="58">ADC</text>
<text x="60.9" y="55.5">GPIO3/RXD</text>
<text x="66" y="58">GPIO4</text>
<text x="125.8" y="55.1">1k</text>
<text x="140.2" y="55.5">DEMP</text>
<text x="140.2" y="58">XSMT</text>
<text x="154.2" y="55.5">CAPM</text>
<text x="179.7" y="57.3">GND</text>
<text x="189.9" y="57.3">GND</text>
<text x="36.4" y="62.9" transform="rotate(-90 36.4 62.9)">R62</text>
<text x="39" y="62.8" transform="rotate(-90 39 62.8)">10k</text>
<text x="47.5" y="63.1">CS0</text>
<text x="47.5" y="65.6">MISO</text>
<text x="64.8" y="63.1">GPIO12</text>
<text x="64.8" y="65.6">GPIO13</text>
<text x="66" y="60.6">GPIO5</text>
<text x="140.2" y="60.6">FMT</text>
<text x="148.2" y="64.3" transform="rotate(-90 148.2 64.3)">CPGND</text>
<text x="150.7" y="64.3" transform="rotate(-90 150.7 64.3)">DGND</text>
<text x="153.3" y="64.3" transform="rotate(-90 153.3 64.3)">AGND</text>
<text x="154.3" y="60.6">LDOO</text>
<text x="154.5" y="63.1">VNEG</text>
<text x="33.7" y="70">GND</text>
<text x="47.5" y="68.2">GPIO9</text>
<text x="47.5" y="70.7">GPIO10</text>
<text x="64.8" y="68.2">GPIO14</text>
<text x="64.8" y="70.7">GPIO15</text>
<text x="134" y="66.2">GND</text>
<text x="163.4" y="68" transform="rotate(-90 163.4 68)">C75</text>
<text x="165.7" y="67.9" transform="rotate(-90 165.7 67.9)">10u</text>
<text x="173.5" y="68" transform="rotate(-90 173.5 68)">C77</text>
<text x="175.8" y="68.5" transform="rotate(-90 175.8 68.5)">100n</text>
<text x="183.7" y="68" transform="rotate(-90 183.7 68)">C78</text>
<text x="186" y="67.9" transform="rotate(-90 186 67.9)">10u</text>
<text x="193.9" y="68" transform="rotate(-90 193.9 68)">C79</text>
<text x="196.2" y="68.5" transform="rotate(-90 196.2 68.5)">100n</text>
<text x="47.5" y="73.3">MOSI</text>
<text x="47.5" y="75.8">SCLK</text>
<text x="60.6" y="77" transform="rotate(-90 60.6 77)">GND</text>
<text x="64.8" y="73.3">GPIO16</text>
<text x="148" y="75.1">GND</text>
<text x="167" y="75.1">GND</text>
<text x="177.2" y="75.1">GND</text>
<text x="187.3" y="75.1">GND</text>
<text x="197.5" y="75.1">GND</text>
<text x="77.1" y="80.7" transform="rotate(-90 77.1 80.7)">R69</text>
<text x="79.6" y="80.1" transform="rotate(-90 79.6 80.1)">27</text>
<text x="57.8" y="85.3">GND</text>
<text x="74.3" y="87.8">GND</text>
<text x="137.8" y="93.6">USB</text>
<text x="139.8" y="91">J7</text>
<text x="142.8" y="93.6">C</text>
<text x="241.2" y="95.7">CON8</text>
<text x="145" y="98.7">VBUS</text>
<text x="168.4" y="101.2">5k1</text>
<text x="216.5" y="99.9">R78</text>
<text x="222.3" y="98.7">2k</text>
<text x="242" y="98">VGA</text>
<text x="146.2" y="103.7">CC1</text>
<text x="146.2" y="106.3">CC2</text>
<text x="161.9" y="106.3">R74</text>
<text x="168.2" y="103.7">R77</text>
<text x="178.7" y="107.4" transform="rotate(-90 178.7 107.4)">GND</text>
<text x="216.5" y="103.7">R79</text>
<text x="216.5" y="107.5">R80</text>
<text x="221.6" y="106.3">510</text>
<text x="222.3" y="102.5">1k</text>
<text x="147.1" y="111.4">D-</text>
<text x="147.1" y="113.9">D-</text>
<text x="161.9" y="111.4">R75</text>
<text x="162" y="108.8">5k1</text>
<text x="162.5" y="113.9">27</text>
<text x="222.3" y="113.9">2k</text>
<text x="147.1" y="116.4">D+</text>
<text x="147.1" y="119">D+</text>
<text x="161.9" y="116.4">R76</text>
<text x="162.5" y="119">27</text>
<text x="216.5" y="115.2">R81</text>
<text x="216.5" y="119">R82</text>
<text x="222.3" y="117.7">1k</text>
<text x="259.7" y="117.7">R88</text>
<text x="259.7" y="115.2">100</text>
<text x="144.6" y="124.1">RX1-</text>
<text x="216.5" y="122.8">R83</text>
<text x="221.6" y="121.5">510</text>
<text x="259.7" y="122.8">R89</text>
<text x="259.7" y="125.3">100</text>
<text x="61.2" y="130.4">VCC3_3</text>
<text x="72.6" y="130.4">VCC3_3</text>
<text x="87.8" y="130.4">VCC3_3</text>
<text x="144.6" y="126.6">RX1+</text>
<text x="145" y="131.7">TX1-</text>
<text x="216.5" y="130.4">R84</text>
<text x="222.3" y="129.1">2k</text>
<text x="47.6" y="138">C70</text>
<text x="145" y="134.2">TX1+</text>
<text x="216.5" y="134.2">R85</text>
<text x="221.6" y="136.8">510</text>
<text x="222.3" y="132.9">1k</text>
<text x="47" y="140.3">100n</text>
<text x="66.9" y="139.1" transform="rotate(-90 66.9 139.1)">R67</text>
<text x="69.4" y="138.4" transform="rotate(-90 69.4 138.4)">1k</text>
<text x="93.6" y="139.1" transform="rotate(-90 93.6 139.1)">R70</text>
<text x="96.1" y="138.4" transform="rotate(-90 96.1 138.4)">1k</text>
<text x="144.6" y="139.3">RX2-</text>
<text x="144.6" y="141.8">RX2+</text>
<text x="216.5" y="138">R86</text>
<text x="222.3" y="143.1">X*</text>
<text x="231.8" y="139.9">GND</text>
<text x="241.9" y="139.9">GND</text>
<text x="20.9" y="148.8">TAPE IN</text>
<text x="26.1" y="146.5">J5</text>
<text x="57.7" y="144.4">R65</text>
<text x="57.9" y="146.9">5k1</text>
<text x="75.1" y="144.4">+</text>
<text x="78.3" y="149.7" transform="rotate(-90 78.3 149.7)">V-</text>
<text x="78.3" y="145.2" transform="rotate(-90 78.3 145.2)">V+</text>
<text x="82.6" y="149.7">U20</text>
<text x="145" y="146.9">TX2-</text>
<text x="145" y="149.5">TX2+</text>
<text x="216.5" y="144.4">R87</text>
<text x="82.6" y="152">LM311</text>
<text x="144.9" y="154.5">SBU1</text>
<text x="54.2" y="156.9" transform="rotate(-90 54.2 156.9)">R64</text>
<text x="56.7" y="156.4" transform="rotate(-90 56.7 156.4)">1M</text>
<text x="66.9" y="156.9" transform="rotate(-90 66.9 156.9)">R68</text>
<text x="69.4" y="156.2" transform="rotate(-90 69.4 156.2)">1k</text>
<text x="134.2" y="157.7" transform="rotate(-90 134.2 157.7)">SHIELD</text>
<text x="141.8" y="157.7" transform="rotate(-90 141.8 157.7)">GND</text>
<text x="144.9" y="157.1">SBU2</text>
<text x="40" y="164">GND</text>
<text x="47.6" y="165.9">C71</text>
<text x="51.4" y="164">GND</text>
<text x="64.1" y="164">GND</text>
<text x="75.6" y="164">GND</text>
<text x="47" y="168.2">100n</text>
<text x="61.6" y="172.3">R66</text>
<text x="131.3" y="168.5">GND</text>
<text x="138.9" y="168.5">GND</text>
<text x="19.2" y="176.7">TAPE OUT</text>
<text x="26.1" y="174.4">J6</text>
<text x="61.7" y="174.9">33k</text>
<text x="142.4" y="177.8">BAT54C</text>
<text x="144.7" y="175.5">D9</text>
<text x="51.6" y="181" transform="rotate(-90 51.6 181)">C73</text>
<text x="53.9" y="181" transform="rotate(-90 53.9 181)">3n3</text>
<text x="40" y="188.1">GND</text>
<text x="55.2" y="188.1">GND</text>
<text x="152.5" y="186.3">VCC</text>
</g>
<g font-size="1.8" fill="#009600">
<text x="53.3" y="30.3">VCC3_3_ESP</text>
<text x="156.2" y="115.3">D+</text>
</g>
<g font-size="1.8" fill="#a90000">
<text x="72.6" y="30.1">2</text>
<text x="85.3" y="30.1">3</text>
<text x="79.4" y="37.4" transform="rotate(-90 79.4 37.4)">1</text>
<text x="137.1" y="39.1">15</text>
<text x="137.1" y="41.7">14</text>
<text x="147.1" y="36.3" transform="rotate(-90 147.1 36.3)">1</text>
<text x="149.6" y="36.9" transform="rotate(-90 149.6 36.9)">20</text>
<text x="152.1" y="36.3" transform="rotate(-90 152.1 36.3)">8</text>
<text x="160.6" y="39.1">6</text>
<text x="160.6" y="41.7">7</text>
<text x="244.4" y="40.4">R</text>
<text x="244.4" y="37.8">S</text>
<text x="45" y="46.7">1</text>
<text x="59.4" y="43.9" transform="rotate(-90 59.4 43.9)">8</text>
<text x="72.3" y="46.7">18</text>
<text x="137.1" y="44.2">13</text>
<text x="137.1" y="46.7">12</text>
<text x="160.6" y="46.7">2</text>
<text x="244.5" y="42.9">T</text>
<text x="45" y="51.8">3</text>
<text x="72.3" y="49.3">22</text>
<text x="72.3" y="51.8">17</text>
<text x="137.1" y="51.8">11</text>
<text x="45" y="56.9">2</text>
<text x="72.3" y="54.4">21</text>
<text x="72.3" y="56.9">19</text>
<text x="72.3" y="59.4">20</text>
<text x="137.1" y="54.4">10</text>
<text x="137.1" y="56.9">17</text>
<text x="137.1" y="59.4">16</text>
<text x="160" y="59.4">18</text>
<text x="160.6" y="54.4">4</text>
<text x="44.4" y="64.5">10</text>
<text x="45" y="62">9</text>
<text x="73" y="62">6</text>
<text x="73" y="64.5">7</text>
<text x="160.6" y="62">5</text>
<text x="44.4" y="67.1">11</text>
<text x="44.4" y="69.6">12</text>
<text x="72.3" y="69.6">16</text>
<text x="73" y="67.1">5</text>
<text x="147.1" y="66.7" transform="rotate(-90 147.1 66.7)">3</text>
<text x="149.6" y="67.4" transform="rotate(-90 149.6 67.4)">19</text>
<text x="152.1" y="66.7" transform="rotate(-90 152.1 66.7)">9</text>
<text x="44.4" y="72.1">13</text>
<text x="44.4" y="74.7">14</text>
<text x="73" y="72.1">4</text>
<text x="59.4" y="80.1" transform="rotate(-90 59.4 80.1)">15</text>
<text x="152.4" y="97.5">A4</text>
<text x="152.3" y="105.2">B5</text>
<text x="152.4" y="102.6">A5</text>
<text x="238.1" y="103.9">6</text>
<text x="238.1" y="106.4">1</text>
<text x="247.6" y="106.4">11</text>
<text x="152.3" y="112.8">B7</text>
<text x="152.4" y="110.2">A7</text>
<text x="238.1" y="109">7</text>
<text x="238.1" y="111.5">2</text>
<text x="247.6" y="111.5">12</text>
<text x="152.3" y="117.9">B6</text>
<text x="152.4" y="115.3">A6</text>
<text x="238.1" y="114">8</text>
<text x="238.1" y="116.6">3</text>
<text x="238.1" y="119.1">9</text>
<text x="247.6" y="116.6">13</text>
<text x="151.7" y="122.9">B10</text>
<text x="151.7" y="125.5">B11</text>
<text x="237.4" y="124.2">10</text>
<text x="238.1" y="121.7">4</text>
<text x="247.6" y="121.7">14</text>
<text x="152.4" y="130.6">A3</text>
<text x="238.1" y="126.7">5</text>
<text x="247.6" y="126.7">15</text>
<text x="152.4" y="133.1">A2</text>
<text x="243.6" y="133.4" transform="rotate(-90 243.6 133.4)">0</text>
<text x="40.1" y="143.3">T</text>
<text x="73" y="143.3">2</text>
<text x="77.2" y="141" transform="rotate(-90 77.2 141)">8</text>
<text x="79.8" y="141.7" transform="rotate(-90 79.8 141.7)">5</text>
<text x="82.3" y="142.3" transform="rotate(-90 82.3 142.3)">6</text>
<text x="151.8" y="138.2">A10</text>
<text x="151.8" y="140.7">A11</text>
<text x="39.3" y="148.3">R2</text>
<text x="39.3" y="145.8">R1</text>
<text x="73" y="148.3">3</text>
<text x="85.7" y="145.8">7</text>
<text x="152.3" y="145.8">B3</text>
<text x="152.3" y="148.3">B2</text>
<text x="39.9" y="150.9">S</text>
<text x="77.2" y="152.5" transform="rotate(-90 77.2 152.5)">4</text>
<text x="79.8" y="151.8" transform="rotate(-90 79.8 151.8)">1</text>
<text x="152.3" y="156">B8</text>
<text x="152.4" y="153.4">A8</text>
<text x="133.1" y="162.6" transform="rotate(-90 133.1 162.6)">S1</text>
<text x="140.7" y="162.5" transform="rotate(-90 140.7 162.5)">A1</text>
<text x="39.3" y="173.7">R1</text>
<text x="40.1" y="171.2">T</text>
<text x="39.3" y="176.3">R2</text>
<text x="39.9" y="178.8">S</text>
<text x="139.6" y="180.1">1</text>
<text x="145.8" y="183.6" transform="rotate(-90 145.8 183.6)">3</text>
<text x="151.1" y="180.1">2</text>
</g>
<g font-size="1.8" fill="#0f0f0f">
<text x="229.9" y="106.4">R</text>
<text x="156.2" y="110.2">D-</text>
<text x="229.9" y="111.5">G</text>
<text x="229.9" y="116.6">B</text>
<text x="252.7" y="116.6">HS</text>
<text x="252.7" y="121.7">VS</text>
</g>
<g font-size="1.8" fill="#0000c2">
<text x="20.3" y="129.3">TAPE IN/OUT</text>
<text x="208.3" y="146.8">Optional</text>
<text x="208.3" y="148.8">0</text>
<text x="210.7" y="148.8">Ohm</text>
<text x="216" y="148.8">for</text>
<text x="217.4" y="146.8">for</text>
<text x="219.8" y="148.8">HDMI-VGA</text>
<text x="221.2" y="146.8">VGA</text>
<text x="208.3" y="150.9">200</text>
<text x="213.1" y="150.9">Ohm</text>
<text x="218.4" y="150.9">for</text>
<text x="222.3" y="150.9">SCART</text>
</g>
<g font-size=".9" fill="#006464">
<text x="80.6" y="148.5" transform="rotate(-90 80.6 148.5)">GND</text>
<text x="80.6" y="145.7" transform="rotate(-90 80.6 145.7)">BAL</text>
</g>
<text font-size=".7" fill="#006464" x="83" y="147.1" transform="rotate(-90 83 147.1)">STRB</text>
</svg>
